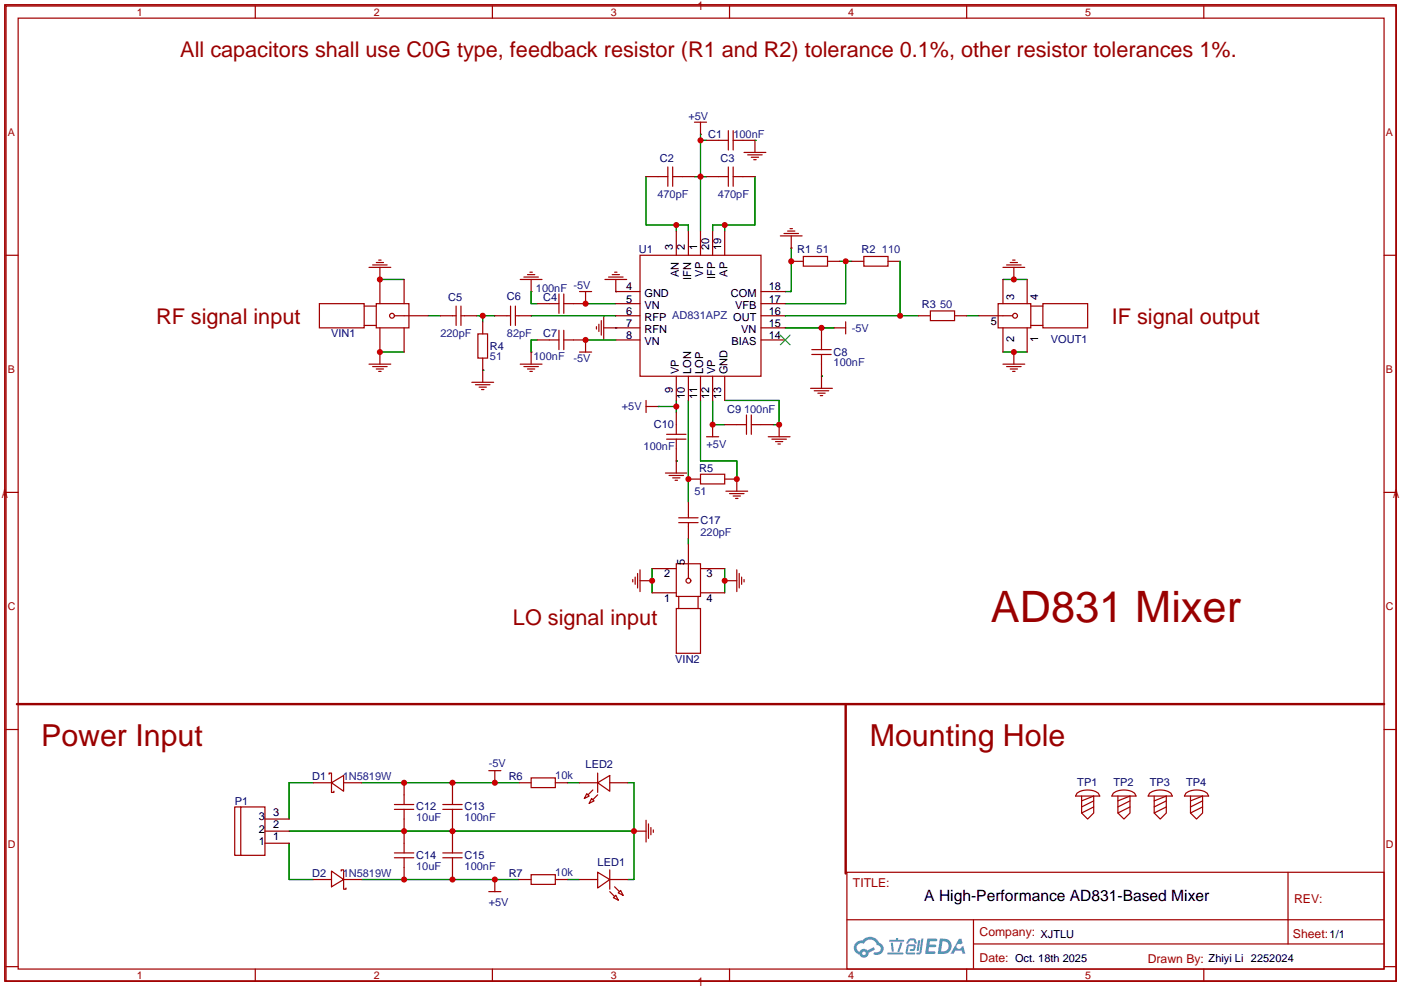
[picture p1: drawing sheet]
<svg xmlns="http://www.w3.org/2000/svg" width="294mm" height="207mm" viewBox="0 0 294 207" stroke-linecap="round" stroke-linejoin="round" font-family="sans-serif">
<g fill="none" stroke="#a10000" stroke-width=".25">
<path d="M1 1h292.1v205h-292.1zM1.3 1.3h291.8v204.7h-291.8zM3.8 3.8h286.8v199.7h-286.8zM53.6 1.3v2.5M103.4 1.3v2.5M153.2 1.3v2.5M202.9 1.3v2.5M252.7 1.3v2.5M145.8 25.7h2.5M147.1 28.2h.1M147.1 25.7v2.5M156.2 32h4.6"/>
<path d="M157 32.5h3M157.7 33h1.6M158.2 33.5h.5M158.5 29.5h.1M158.5 29.5v2.5M1.3 53.6h2.5M77.5 56.1h4.5M78.2 55.6h3.1M79 55.1h1.5M79.5 54.6h.5M79.8 58.7h.1M79.8 56.1v2.6"/>
<path d="M109.2 58.7h4.6M110 58.2h3M110.7 57.7h1.6M111.3 57.2h.5M111.5 58.7v2.5M127 58.7h4.6M127.8 58.2h3M128.5 57.7h1.5M129 57.2h.5M129.3 58.7v2.5M163.8 49.5h4.6M164.6 49h3"/>
<path d="M165.4 48.5h1.5M165.9 48h.5M166.1 52.1h.1M166.1 49.5v2.6M210.6 56.1h4.5M211.3 55.6h3.1M212.1 55.1h1.5M212.6 54.6h.5M212.9 58.7h.1M212.9 56.1v2.6M290.6 53.6h2.5M77.5 76.5h4.5"/>
<path d="M78.2 77h3.1M79 77.5h1.5M79.5 78h.5M79.8 73.9h.1M79.8 73.9v2.6M101.3 77.7h.1M101.3 77.7v2.6M109.2 76.5h4.6M110 77h3M110.7 77.5h1.6M111.3 78h.5M111.5 61.2h.1"/>
<path d="M111.5 73.9h.1M111.5 73.9v2.6M121.7 61.2h2.5M121.7 73.9h2.5M122.9 63.8h.1M122.9 71.4h.1M122.9 61.2v2.6M122.9 71.4v2.5M125.2 68.6v.5M125.7 68.1v1.5M126.2 67.3v3.1M126.7 68.8h2.6"/>
<path d="M126.7 66.5v4.6M129.3 68.8h.1M129.3 61.2h.1M172.5 79h.1M172.5 79v2.5M175 68.8h.1M175 68.8h2.5M177.5 67.6v2.5M210.6 76.5h4.5M211.3 77h3.1M212.1 77.5h1.5M212.6 78h.5"/>
<path d="M212.9 73.9h.1M212.9 73.9v2.6M99.1 80.3h4.5M99.8 80.8h3.1M100.6 81.3h1.5M101.1 81.8h.5M135.6 84.1v2.5M135.6 85.3h2.6M138.2 85.3h.1M139.7 99.3h4.6M140.5 99.8h3M142 96.8h.1"/>
<path d="M142 96.8v2.5M148.3 91.7h2.6M149.6 89.2h.1M149.6 89.2v2.5M161.3 91.7h4.6M162.1 92.2h3M162.8 92.7h1.5M163.3 93.2h.5M163.6 89.2h.1M163.6 89.2v2.5M170.2 81.5h4.6M170.9 82h3.1"/>
<path d="M171.7 82.5h1.5M172.2 83.1h.5M1.3 103.4h2.5M134.4 119.6v4.6M141.2 100.3h1.5M141.7 100.8h.5M152.4 103.1h4.6M153.2 103.6h3M153.9 104.1h1.5M154.4 104.6h.5M154.7 100.6h.1M154.7 100.6v2.5"/>
<path d="M154.7 119.6v4.6M290.6 103.4h2.5M132.8 121.7v.5M133.3 121.2v1.5M133.9 120.4v3M134.4 121.9h2.5M136.9 121.9h.1M152.1 121.9h.1M152.1 121.9h2.6M155.2 120.4v3M155.7 121.2v1.5M156.2 121.7v.5"/>
<path d="M1.3 153.2h2.5M290.6 153.2h2.5M102.6 161.8h2.6M103.9 164.3h.1M103.9 161.8v2.5M133.1 174.5h.1M133.1 174.5h2.5M135.6 172.2v4.6M136.1 173v3M136.7 173.7v1.6M137.2 174.2v.6M226.1 166.5a4.1 4.1 0 0 1 4.5 0l.3 .6h-5.1z"/>
<path d="M227.1 167.1v3.6l1.2 1.3 1.3-1.3v-3.6l-2.5 1M229.6 168.1l-2.5 1.3M229.6 169.4l-2.5 1.3M233.7 166.5a4.1 4.1 0 0 1 4.5 0l.3 .6h-5.1zM234.7 167.1v3.6l1.3 1.3 1.2-1.3v-3.6l-2.5 1M237.2 168.1l-2.5 1.3M237.2 169.4l-2.5 1.3M241.3 166.5a4.1 4.1 0 0 1 4.5 0l.3 .6h-5.1zM242.3 167.1v3.6l1.3 1.3 1.3-1.3v-3.6l-2.6 1M244.9 168.1l-2.6 1.3M244.9 169.4l-2.6 1.3M249 166.5a4.1 4.1 0 0 1 4.4 0l.3 .6h-5z"/>
<path d="M249.9 167.1v3.6l1.3 1.3 1.3-1.3v-3.6l-2.6 1M252.5 168.1l-2.6 1.3M252.5 169.4l-2.6 1.3M102.6 187.2h2.6M103.9 184.7h.1M103.9 184.7v2.5M177.8 183.1h112.8v20.4h-112.8zM177.8 193.1h112.7M204.4 198.2h86.1M204.4 193.1v10.2M270.4 183.2v15M1.3 202.9h2.5"/>
<path d="M53.6 203.5v2.5M103.4 203.5v2.5M153.2 203.5v2.5M202.9 203.5v2.5M252.7 203.5v2.5M290.6 202.9h2.5"/>
</g>
<g fill="none" stroke="#008700" stroke-width=".25">
<path d="M135.6 37.1v10.1h8.9v1.3M145.8 37.1h2.5M147.1 28.2v20.3M147.1 29.5h1.2M158.5 29.5h.1M158.5 37.1v10.1h-8.9v1.3M79.8 58.7h5M142 47.2v1.3M152.1 47.2v1.3M166.1 52.1v9.1h-1.3M176.3 54.9h2.5M177.5 54.9v8.9h-12.7"/>
<path d="M210.6 58.7h5M79.8 73.9h5M89.9 66.3h2.6M100.1 66.3h3.8M101.3 77.7h.1M101.3 66.3v1.3M111.5 66.3h17.8M111.5 61.2v2.6h1.3M112.8 71.4h-1.3v2.5M122.9 63.8h6.4M122.9 71.4h6.4M129.3 68.8h.1"/>
<path d="M129.3 61.2h.1M164.8 68.8h10.2M172.5 79h.1M210.6 73.9h5M138.2 85.3h3.8M142 96.8h.1M142 84.1v2.5M147.1 84.1v12.7h7.6v3.8M149.6 84.1v5.1h2.5M152.1 84.1h11.5v5.1h-1.3M136.9 119.4v5.1M152.1 119.4v5.1"/>
<path d="M60.7 177v7.7h5.1M60.7 174.5h72.4M65.8 164.3h-5.1v7.7M75.9 164.3h33.1M119.1 164.3h2.6M131.8 164.3h1.3v20.4h-1.3M75.9 184.7h33.1M119.1 184.7h2.6"/>
</g>
<path d="M3.6 147.8h287M177.5 147.8v35.6" fill="none" stroke="#900" stroke-width=".51"/>
<g fill="#5487ff">
<path d="M194.7 197.1h1.8l.3 .1-.1 .4h-1.5l-.1 .7h1.2l.3 .3-.3 .3h-1.2l-.2 .8 1.4 .1 .1 .2-.1 .2-2.1 .1z"/>
<path d="M201.3 197.1h.5l.3 .9-.5 .3a.54 .54 0 0 0-.8 .2 .54 .54 0 0 0 .4 .7 .54 .54 0 0 0 .7-.4l.3-.2 .5 1.7h-.6l-.2-.7h-1.3l-.4 .7h-.7z"/>
<path d="M192.8 197.4h.4l-.3 2.1-.2 .2-.2-.2z"/>
<path d="M193.4 197h.5l-.4 2.9a.64 .64 0 0 1-.5 .5 .64 .64 0 0 1-.6-.2l.6-.4z"/>
<path d="M190.8 197.2l.4-.2 .9 .1 .4 .9-.5 .1-.2-.7-.8 .1a.68 .68 0 0 1-.7 .6v-.1z"/>
<path d="M190.5 198.4l1.4-.2a.75 .75 0 0 1 .4 .8 .75 .75 0 0 1-.6 .7h-.6l-.1-.3 .2-.1 .5-.1 .1-.5h-1l-.2 1.3h1.3l.2 .2-.2 .2h-1.3l-.4-.2-.1-.3z"/>
<path d="M186.3 200h3.2l.2 .2-.2 .2h-3.1z"/>
<path d="M189 197.9h.5l-.4 1.2a.73 .73 0 0 1-.5 .8l-.2-.2z"/>
<path d="M187 197.9h.5l.1 1.7-.1 .2-.3-.1z"/>
<path d="M186.7 197.3h1.4v-.3l.5-.1-.1 .4h1.1l.2 .2-.2 .2h-2.8z"/>
<path d="M197.3 197.1l-.4 3.2h1a1.64 1.64 0 0 0 1.9-1.7 1.64 1.64 0 0 0-1.9-1.5zM197.9 197.6a1.08 1.08 0 0 1 1.3 1.1 1.08 1.08 0 0 1-1.4 1h-.2z"/>
<path d="M179.7 197.9a1.5 1.5 0 0 0 .7 2.5 .99 .99 0 0 0 1.2 .7 .99 .99 0 0 0 .8-1l1.3-.7-.3-.5-1.3 .6-.2-.1a1 1 0 0 0-1.5 .4 .95 .95 0 0 1-.4-1.3 .95 .95 0 0 1 1.4-.3 1.46 1.46 0 0 1 1.4-.9 1.46 1.46 0 0 1 1.3 1.1 .78 .78 0 0 1 .8 1 .78 .78 0 0 1-1.1 .5 .3 .3 0 0 0-.4 .2 .3 .3 0 0 0 .3 .4 1.36 1.36 0 0 0 1.7-.9 1.36 1.36 0 0 0-.8-1.7 2.16 2.16 0 0 0-3.6-.5l-.8 .2zM181 200.2a.37 .37 0 0 1 .7 0 .37 .37 0 0 1-.7 0z"/>
</g>
<g fill="none" stroke="#a10000" stroke-width=".25">
<path d="M135.6 37.1h4.6M140.2 35.1v4M141.2 37.1h4.6M141.2 35.1v4M148.3 37.1h4.6M148.3 29.5h4.6M152.9 27.4v4.1M152.9 35.1v4M153.9 37.1h4.6M153.9 27.4v4.1M153.9 35.1v4M153.9 29.5h4.6"/>
<path d="M79.8 58.7v5.1M84.8 58.7v5.1M134.4 53.6h25.4v25.4h-25.4zM142 48.5v5.1M144.5 48.5v5.1M147.1 48.5v5.1M149.6 48.5v5.1M152.1 48.5v5.1M166.1 54.9h2.6M168.7 53.8h5v2.1h-5zM173.7 54.9h2.6M178.8 54.9h2.6"/>
<path d="M181.4 53.8h5v2.1h-5zM186.4 54.9h2.6M210.6 58.7v5.1M215.6 58.7v5.1M67.1 63.8h9.4v5h-9.4zM76.5 64.3h2.5M76.5 68.3h2.5M79 63.8h6.9v5h-6.9zM79.8 68.8v5.1M82.8 66.3h7.1M84.8 68.8v5.1M92.5 66.3h3.3"/>
<path d="M95.8 64.3v4M96.8 64.3v4M96.8 66.3h3.3M100.3 70.1h2.1v5.1h-2.1zM101.3 67.6v2.5M101.3 75.2v2.5M103.9 66.3h3.3M107.2 64.3v4M108.2 66.3h3.3M108.2 64.3v4M112.8 63.8h4.5M112.8 71.4h4.5"/>
<path d="M117.3 61.7v4.1M117.3 69.3v4.1M118.4 61.7v4.1M118.4 69.3v4.1M118.4 63.8h4.5M118.4 71.4h4.5M129.3 63.8h5.1M129.3 71.4h5.1M129.3 66.3h5.1M129.3 61.2h5.1M129.3 68.8h5.1M142 79v5.1"/>
<path d="M144.5 79v5.1M147.1 79v5.1M149.6 79v5.1M152.1 79v5.1M159.8 63.8h5M159.8 71.4h5M159.8 66.3h5M159.8 61.2h5M159.8 68.8h5M170.4 73.4h4.1M170.4 74.4h4.1M172.5 68.8v4.6"/>
<path d="M172.5 74.4v4.6M192.8 66.3h2.5M195.3 65.3h5.1v2h-5.1zM200.4 66.3h2.5M205.5 66.3h7.1M209.5 63.8h6.9v5h-6.9zM210.6 68.8v5.1M215.6 68.8v5.1M216.4 64.3h2.5M216.4 68.3h2.5M218.9 63.8h9.4v5h-9.4zM140 91.2h4"/>
<path d="M140 92.2h4M142 86.6v4.6M142 92.2v4.6M147.1 99.6h5v2h-5zM152.1 89.2h4.6M156.7 87.1v4.1M157.7 89.2h4.6M157.7 87.1v4.1M136.9 119.4h5.1M142 118.4h5.1v6.8h-5.1zM142.5 109.7h4.1M142.5 108.7h4.1"/>
<path d="M144.5 105.4v3.3M144.5 109.7v3.3M144.5 114.3v7.1M144.5 100.6h2.6M147.1 119.4h5M152.1 100.6h2.6M136.9 124.5h5.1M142 127.8h5.1v9.4h-5.1zM142.5 125.2v2.6M146.6 125.2v2.6M147.1 124.5h5M50.5 169.4h5.1v10.2h-5.1z"/>
<path d="M50.5 169.4h-1.2v10.2h1.2M55.6 177h5.1M55.6 174.5h5.1M55.6 172h5.1M65.8 164.3h3.8M69.1 162.6v-.3h.5v2M69.6 164.3l2.5-1.5v3.3zM69.6 164.3v2.1h.5v-.3M72.1 164.3h3.8M82.8 169.9h4.1M82.8 168.9h4.1M82.8 179.1h4.1"/>
<path d="M84.8 164.3v4.6M84.8 169.9v9.2M93 169.9h4M93 168.9h4M93 179.1h4M95 164.3v4.6M95 169.9v9.2M109 164.3h2.5M111.5 163.3h5.1v2.1h-5.1zM116.6 164.3h2.5M121.7 164.3h3.8M123.2 166.6l.5 .5-1 .5z"/>
<path d="M124.2 167.6l.5 .5-1 .6zM124.5 165.9l-1.1 1M125.5 164.3l2.5-1.5v3.3zM125.5 162.3v4.1M125.5 166.9l-1 1M128 164.3h3.8M65.8 184.7h3.8M69.6 182.9l2.5 1.8-2.5 1.5zM71.6 182.9v-.3h.5v2.1M72.1 184.7v2h.5v-.3M72.1 184.7h3.8M82.8 180.1h4.1"/>
<path d="M84.8 180.1v4.6M93 180.1h4M95 180.1v4.6M109 184.7h2.5M111.5 183.6h5.1v2.1h-5.1zM116.6 184.7h2.5M121.7 184.7h3.8M125.5 183.1l2.5 1.6-2.5 1.7zM128 184.7h3.8M128 182.6v4.1M128 187.2l1 1M128.8 188.5l.5-.5 .5 1z"/>
<path d="M129 186.2l1 1M130.3 186.9l.5 1.1-1-.5z"/>
<circle cx="82.3" cy="66.3" r=".51"/>
<circle cx="213.1" cy="66.3" r=".51"/>
<circle cx="144.5" cy="121.9" r=".51"/>
</g>
<path d="M189 54.9v11.4M164.8 66.3h28M202.9 66.3h2.6M144.5 84.1v21.3M144.5 113v1.3" fill="none" stroke="#008700" stroke-width=".25"/>
<path d="M163.8 70.4l2.1 2M165.9 70.4l-2.1 2" fill="none" stroke="#3c3" stroke-width=".25"/>
<g fill="#c00">
<circle cx="103.9" cy="184.7" r=".63"/>
<circle cx="95" cy="184.7" r=".63"/>
<circle cx="84.8" cy="184.7" r=".63"/>
<circle cx="103.9" cy="164.3" r=".63"/>
<circle cx="95" cy="164.3" r=".63"/>
<circle cx="84.8" cy="164.3" r=".63"/>
<circle cx="84.8" cy="174.5" r=".63"/>
<circle cx="95" cy="174.5" r=".63"/>
<circle cx="133.1" cy="174.5" r=".63"/>
<circle cx="101.3" cy="66.3" r=".63"/>
<circle cx="79.8" cy="58.7" r=".63"/>
<circle cx="79.8" cy="73.9" r=".63"/>
<circle cx="122.9" cy="63.8" r=".63"/>
<circle cx="122.9" cy="71.4" r=".63"/>
<circle cx="147.1" cy="37.1" r=".63"/>
<circle cx="147.1" cy="29.5" r=".63"/>
<circle cx="152.1" cy="47.2" r=".63"/>
<circle cx="142" cy="47.2" r=".63"/>
<circle cx="177.5" cy="54.9" r=".63"/>
<circle cx="166.1" cy="54.9" r=".63"/>
<circle cx="172.5" cy="68.8" r=".63"/>
<circle cx="212.9" cy="58.7" r=".63"/>
<circle cx="212.9" cy="73.9" r=".63"/>
<circle cx="142" cy="85.3" r=".63"/>
<circle cx="154.7" cy="100.6" r=".63"/>
<circle cx="152.1" cy="121.9" r=".63"/>
<circle cx="136.9" cy="121.9" r=".63"/>
<circle cx="149.6" cy="89.2" r=".63"/>
<circle cx="163.6" cy="89.2" r=".63"/>
<circle cx="144.5" cy="100.6" r=".63"/>
<circle cx="189" cy="66.3" r=".63"/>
</g>
<text font-size="9.1" fill="#900" x="208" y="130.5">AD831 Mixer</text>
<g font-size="6.4" fill="#900">
<text x="8.6" y="156.7">Power Input</text>
<text x="182.6" y="156.7">Mounting Hole</text>
</g>
<g font-size="4.5" fill="#900">
<text x="37.8" y="12">All capacitors shall use C0G type, feedback resistor (R1 and R2) tolerance 0.1%, other resistor tolerances 1%.</text>
<text x="32.8" y="67.9">RF signal input</text>
<text x="233.4" y="67.9">IF signal output</text>
<text x="107.7" y="131.2">LO signal input</text>
</g>
<text font-size="3.3" x="194.1" y="189.1">A High-Performance AD831-Based Mixer</text>
<g font-size="2.6" fill="#a00000">
<text x="179.1" y="186.3">TITLE:</text>
<text x="271.7" y="189.7">REV:</text>
<text x="205.6" y="196.5">Company: XJTLU</text>
<text x="271.4" y="197">Sheet:1/1</text>
<text x="205.6" y="202.1">Date: Oct. 18th 2025</text>
<text x="241" y="202.1">Drawn By: Zhiyi Li 2252024</text>
</g>
<g font-size="2.3" fill="#00f">
<text x="144.5" y="25.2">+5V</text>
<text x="154" y="28.9">100nF</text>
<text x="138" y="41.6">470pF</text>
<text x="150.7" y="41.6">470pF</text>
<text x="171.4" y="53.1">51</text>
<text x="185.2" y="53.1">110</text>
<text x="112.5" y="61.3">100nF -5V</text>
<text x="197.4" y="64.6">50</text>
<text x="92.5" y="70.7">220pF</text>
<text x="106.4" y="70.7">82pF</text>
<text x="178.8" y="69.6">-5V</text>
<text x="102.9" y="75.6">51</text>
<text x="112" y="75.5">100nF</text>
<text x="120.4" y="76">-5V</text>
<text x="175" y="76.9">100nF</text>
<text x="130.6" y="86.2">+5V</text>
<text x="156.2" y="86.7">100nF</text>
<text x="135.1" y="94.5">100nF</text>
<text x="148.3" y="94">+5V</text>
<text x="145.8" y="103.9">51</text>
<text x="147.1" y="112.6">220pF</text>
<text x="102.6" y="161.1">-5V</text>
<text x="71.9" y="163.8">1N5819W</text>
<text x="116.6" y="163.6">10k</text>
<text x="87.4" y="172.4">10uF</text>
<text x="97.5" y="172.4">100nF</text>
<text x="71.9" y="184.1">1N5819W</text>
<text x="87.4" y="182.6">10uF</text>
<text x="97.5" y="182.6">100nF</text>
<text x="116.6" y="183.9">10k</text>
<text x="102.6" y="190.3">+5V</text>
</g>
<g font-size="2.3" fill="#000080">
<text x="148.7" y="28.9">C1</text>
<text x="138.5" y="34">C2</text>
<text x="151.2" y="34">C3</text>
<text x="134.1" y="53">U1</text>
<text x="167.4" y="53.1">R1</text>
<text x="180.8" y="53.1">R2</text>
<text x="94.1" y="63.2">C5</text>
<text x="106.4" y="63">C6</text>
<text x="114" y="63.3">C4</text>
<text x="193.5" y="64.6">R3</text>
<text x="69.5" y="70.8">VIN1</text>
<text x="114" y="70.7">C7</text>
<text x="102.9" y="73.4">R4</text>
<text x="175" y="74.7">C8</text>
<text x="220.6" y="72.1">VOUT1</text>
<text x="137.3" y="89.9">C10</text>
<text x="152.7" y="86.7">C9</text>
<text x="146.8" y="99.1">R5</text>
<text x="147.1" y="110">C17</text>
<text x="141.8" y="139.3">VIN2</text>
<text x="122.9" y="161.3">LED2</text>
<text x="65.5" y="163.8">D1</text>
<text x="106.8" y="163.8">R6</text>
<text x="226.2" y="165">TP1</text>
<text x="233.8" y="165">TP2</text>
<text x="241.4" y="165.1">TP3</text>
<text x="249" y="165">TP4</text>
<text x="49.3" y="169">P1</text>
<text x="87.4" y="170.1">C12</text>
<text x="97.5" y="170.1">C13</text>
<text x="65.5" y="184.1">D2</text>
<text x="87.4" y="180.3">C14</text>
<text x="97.5" y="180.3">C15</text>
<text x="106.8" y="184.1">R7</text>
<text x="125.5" y="181.9">LED1</text>
</g>
<g font-size="2.3">
<text x="141.3" y="52.4" transform="rotate(-90 141.3 52.4)">3</text>
<text x="143.8" y="52.4" transform="rotate(-90 143.8 52.4)">2</text>
<text x="146.3" y="52.4" transform="rotate(-90 146.3 52.4)">1</text>
<text x="148.9" y="52.4" transform="rotate(-90 148.9 52.4)">20</text>
<text x="151.4" y="52.4" transform="rotate(-90 151.4 52.4)">19</text>
<text x="142.5" y="58.2" transform="rotate(-90 142.5 58.2)">AN</text>
<text x="145.1" y="58.7" transform="rotate(-90 145.1 58.7)">IFN</text>
<text x="147.6" y="58.1" transform="rotate(-90 147.6 58.1)">VP</text>
<text x="150.2" y="58.6" transform="rotate(-90 150.2 58.6)">IFP</text>
<text x="152.7" y="58.1" transform="rotate(-90 152.7 58.1)">AP</text>
<text x="131.4" y="63.5">5</text>
<text x="131.4" y="61">4</text>
<text x="135.3" y="64.8">VN</text>
<text x="135.3" y="62.3">GND</text>
<text x="153.4" y="62.3">COM</text>
<text x="154.3" y="64.8">VFB</text>
<text x="161.4" y="61">18</text>
<text x="161.4" y="63.5">17</text>
<text x="212.9" y="63" transform="rotate(-90 212.9 63)">3</text>
<text x="218" y="63" transform="rotate(-90 218 63)">4</text>
<text x="131.4" y="71.1">8</text>
<text x="131.4" y="68.6">7</text>
<text x="131.4" y="66.1">6</text>
<text x="135.3" y="69.9">RFN</text>
<text x="135.3" y="67.3">RFP AD831APZ OUT</text>
<text x="155.6" y="69.9">VN</text>
<text x="161.4" y="66.1">16</text>
<text x="161.4" y="68.6">15</text>
<text x="161.4" y="71.1">14</text>
<text x="208" y="68.1">5</text>
<text x="212.9" y="71.9" transform="rotate(-90 212.9 71.9)">2</text>
<text x="218" y="71.9" transform="rotate(-90 218 71.9)">1</text>
<text x="135.3" y="72.4">VN</text>
<text x="153.6" y="72.4">BIAS</text>
<text x="141.3" y="82.4" transform="rotate(-90 141.3 82.4)">9</text>
<text x="142.5" y="78.5" transform="rotate(-90 142.5 78.5)">VP</text>
<text x="143.8" y="83.7" transform="rotate(-90 143.8 83.7)">10</text>
<text x="145.1" y="78.5" transform="rotate(-90 145.1 78.5)">LON</text>
<text x="146.3" y="83.7" transform="rotate(-90 146.3 83.7)">11</text>
<text x="147.6" y="78.5" transform="rotate(-90 147.6 78.5)">LOP</text>
<text x="148.9" y="83.7" transform="rotate(-90 148.9 83.7)">12</text>
<text x="150.2" y="78.5" transform="rotate(-90 150.2 78.5)">VP</text>
<text x="151.4" y="83.7" transform="rotate(-90 151.4 83.7)">13</text>
<text x="152.7" y="78.5" transform="rotate(-90 152.7 78.5)">GND</text>
<text x="143.8" y="118.6" transform="rotate(-90 143.8 118.6)">5</text>
<text x="139.4" y="121.2">2</text>
<text x="148.3" y="121.2">3</text>
<text x="139.4" y="126.3">1</text>
<text x="148.3" y="126.3">4</text>
<text x="54.3" y="172.3">3</text>
<text x="57.4" y="173.8">2</text>
<text x="57.4" y="171.2">3</text>
<text x="54.3" y="177.3">1</text>
<text x="54.3" y="174.8">2</text>
<text x="57.4" y="176.3">1</text>
</g>
<g font-size="2.2" fill="#a00000">
<text x="28.7" y="3.3">1</text>
<text x="78.5" y="3.3">2</text>
<text x="128.3" y="3.3">3</text>
<text x="178.1" y="3.3">4</text>
<text x="227.8" y="3.3">5</text>
<text x="1.7" y="28.6">A</text>
<text x="291" y="28.6">A</text>
<text x="1.7" y="78.4">B</text>
<text x="291" y="78.4">B</text>
<text x="1.7" y="128.2">C</text>
<text x="291" y="128.2">C</text>
<text x="1.7" y="178">D</text>
<text x="291" y="178">D</text>
<text x="28.7" y="205.5">1</text>
<text x="78.5" y="205.5">2</text>
<text x="128.3" y="205.5">3</text>
<text x="178.1" y="205.5">4</text>
<text x="227.8" y="205.5">5</text>
</g>
</svg>
